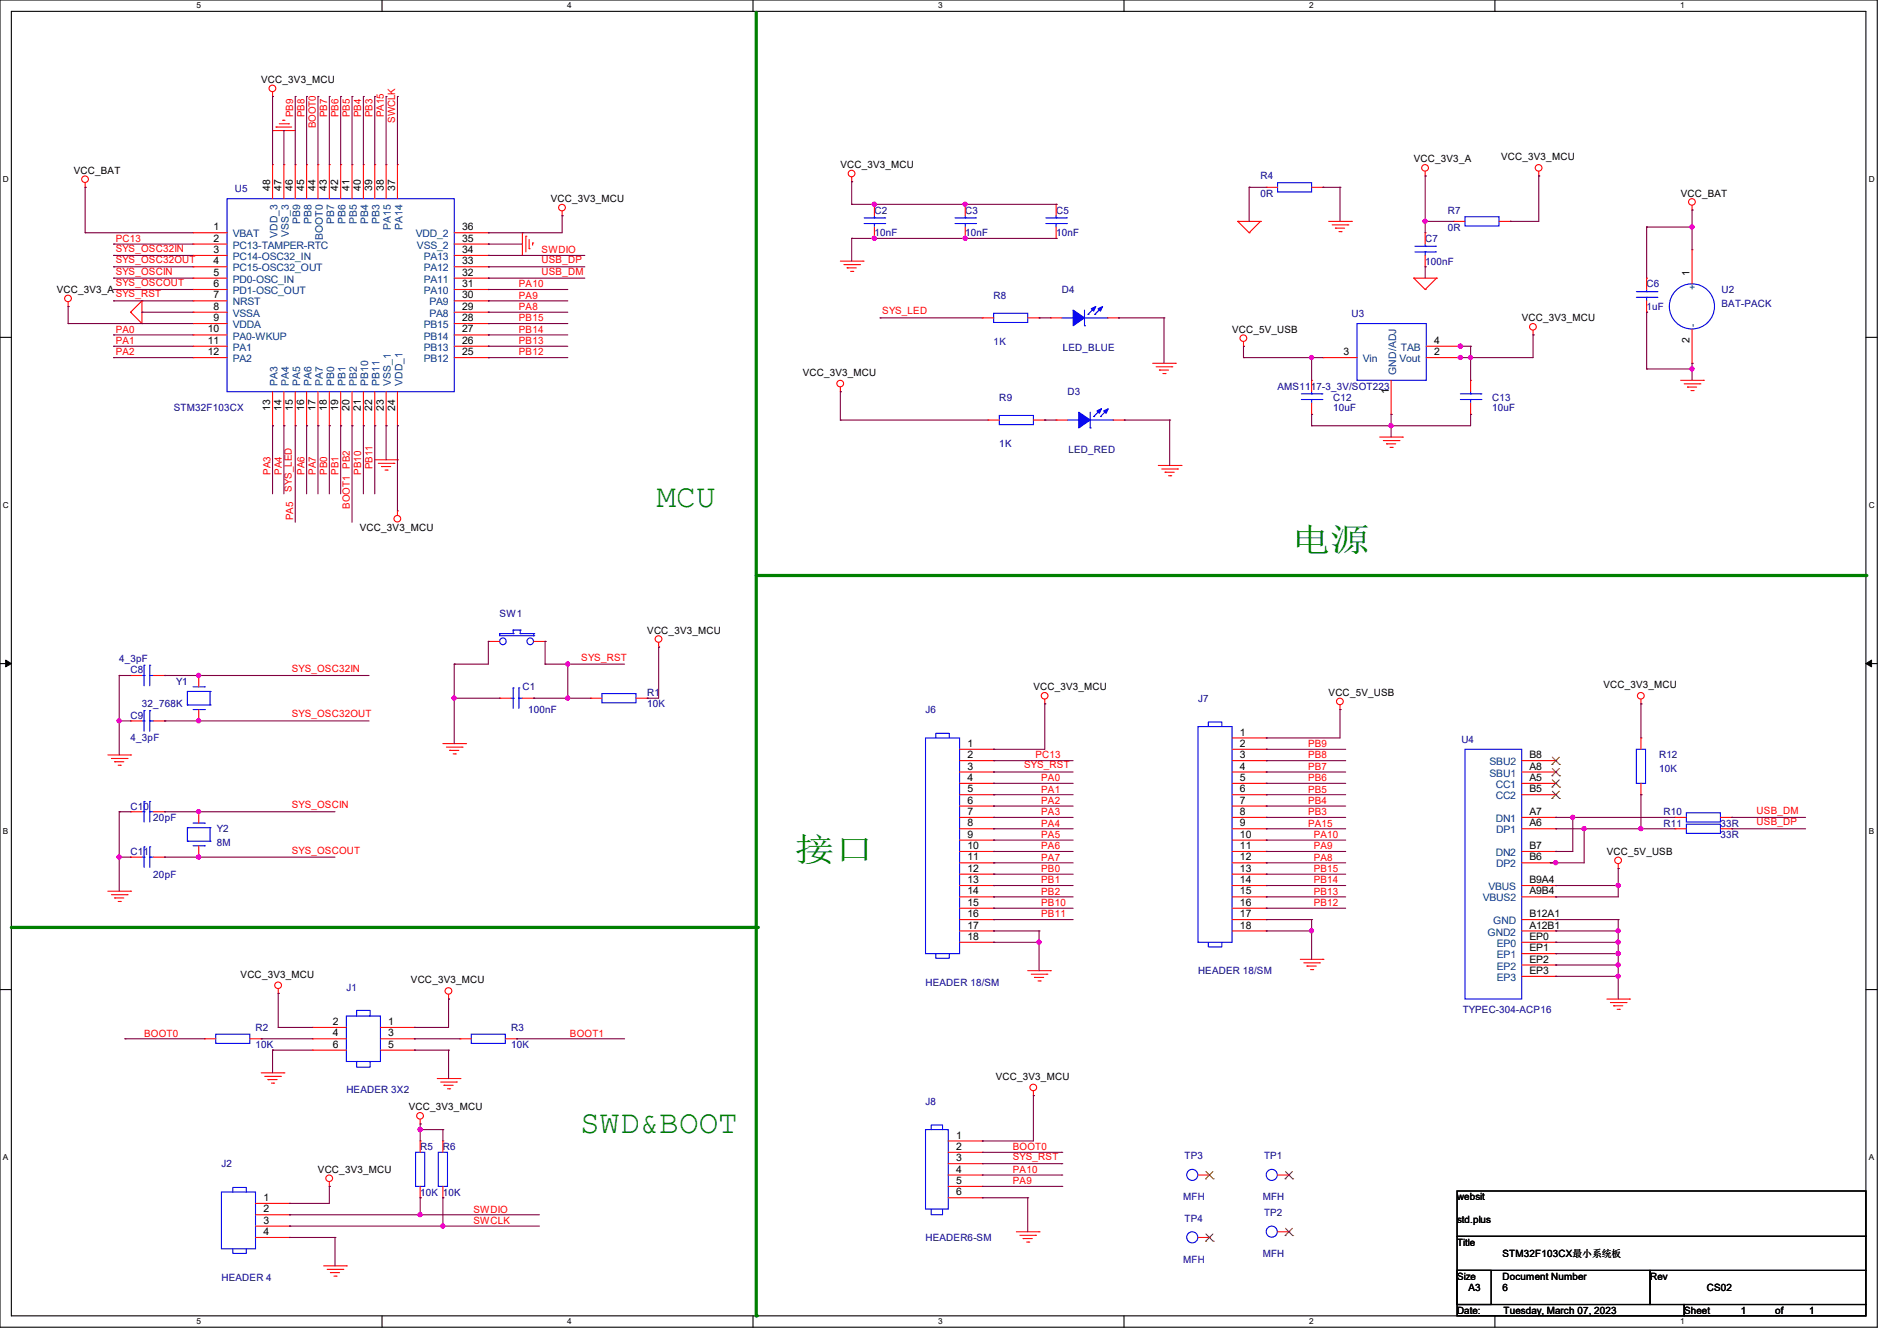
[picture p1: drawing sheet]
<svg xmlns="http://www.w3.org/2000/svg" width="297mm" height="210mm" viewBox="0 0 297 210" stroke-linecap="round" stroke-linejoin="round" font-family="sans-serif">
<path d="M0 0h293.9v207.9h-293.9zM1.8 1.8h290.3v204.3h-290.3z" fill="none" stroke="#000" stroke-width=".17"/>
<g fill="#fff">
<path d="M30.8 .2h.7v1.4h-.7z"/>
<path d="M30.8 206.2h.7v1.4h-.7z"/>
</g>
<path d="M59.8 0v1.8M59.8 206.1v1.8" fill="none" stroke="#000" stroke-width=".17"/>
<g fill="#fff">
<path d="M88.8 .2h.7v1.4h-.7z"/>
<path d="M88.8 206.2h.7v1.4h-.7z"/>
</g>
<path d="M117.9 0v1.8M117.9 206.1v1.8" fill="none" stroke="#000" stroke-width=".17"/>
<g fill="#fff">
<path d="M146.9 .2h.7v1.4h-.7z"/>
<path d="M146.9 206.2h.7v1.4h-.7z"/>
</g>
<path d="M176 0v1.8M176 206.1v1.8" fill="none" stroke="#000" stroke-width=".17"/>
<g fill="#fff">
<path d="M205 .2h.7v1.4h-.7z"/>
<path d="M205 206.2h.7v1.4h-.7z"/>
</g>
<path d="M234.1 0v1.8M234.1 206.1v1.8" fill="none" stroke="#000" stroke-width=".17"/>
<g fill="#fff">
<path d="M263.1 .2h.6v1.4h-.6z"/>
<path d="M263.1 206.2h.6v1.4h-.6z"/>
<path d="M.5 27.3h.9v1.4h-.9z"/>
<path d="M292.6 27.3h.9v1.4h-.9z"/>
<path d="M.5 78.4h.9v1.4h-.9z"/>
<path d="M292.6 78.4h.9v1.4h-.9z"/>
</g>
<path d="M0 52.8h1.8M292.1 52.8h1.8" fill="none" stroke="#000" stroke-width=".17"/>
<g fill="#fff">
<path d="M.5 129.5h.8v1.4h-.8z"/>
<path d="M292.6 129.5h.8v1.4h-.8z"/>
</g>
<path d="M0 103.9h1.8M292.1 103.9h1.8" fill="none" stroke="#000" stroke-width=".17"/>
<path d="M.9 103.4l.9 .5-.9 .5zM292.1 103.9l.9-.5v1z" fill="#000" stroke="#000" stroke-width=".16"/>
<g fill="#fff">
<path d="M.5 180.5h.8v1.4h-.8z"/>
<path d="M292.6 180.5h.8v1.4h-.8z"/>
</g>
<path d="M0 155h1.8M292.1 155h1.8" fill="none" stroke="#000" stroke-width=".17"/>
<path d="M118.4 90.1h173.7" fill="none" stroke="#008000" stroke-width=".51"/>
<circle cx="292.1" cy="90.1" r=".25" fill="#008000"/>
<path d="M118.4 1.9v204.2" fill="none" stroke="#008000" stroke-width=".51"/>
<circle cx="118.4" cy="206.1" r=".25" fill="#008000"/>
<path d="M1.8 145.2h116.8" fill="none" stroke="#008000" stroke-width=".51"/>
<circle cx="118.6" cy="145.2" r=".25" fill="#008000"/>
<g fill="none" stroke="#f00" stroke-width=".17">
<path d="M42.7 15.1h.1M42.7 14.4v.7M43.2 19.9h.1M43.2 19.9h2.5M43.7 19.4h1.5M44.3 18.8h.1M44.3 18.8h.3M45.2 19.4h.1M13.3 29.3h.1M13.3 28.6v.7M30.2 36.4h.1M30.2 38.2h.1"/>
<path d="M30.2 36.4h5.4M30.2 38.2h5.4M42.7 20.4h.1M42.7 25.8h.1M42.7 25.8v5.3M42.7 20.4h3.5M44.4 25.8h.1M44.4 25.8v5.3M46.2 25.8h.1M46.2 25.8v5.3M48 25.8h.1M48 25.8v5.3"/>
<path d="M49.8 25.8h.1M49.8 25.8v5.3M51.6 25.8h.1M51.6 25.8v5.3M53.3 25.8h.1M53.3 25.8v5.3M55.1 25.8h.1M55.1 25.8v5.3M56.9 25.8h.1M56.9 25.8v5.3M58.7 25.8h.1M58.7 25.8v5.3"/>
<path d="M60.5 25.8h.1M60.5 25.8v5.3M62.2 25.8h.1M62.2 25.8v5.3M71.1 36.4h5.4M71.1 38.2h5.4M76.5 38.2h.1M76.5 36.4h.1M81.8 36.4h.1M81.8 36.4v3.6M82.3 37h.1M82.3 37v2.5"/>
<path d="M82.8 38.9h.1M82.8 37.5v1.4M83.4 38.1h.1M83.4 38.1v.3M88 33.8h.1M88 33.1v.7M133.3 28.4h.1M133.3 27.7v.7M136.9 32h.1M136.9 37.3h.1M136.9 32v1.8M136.9 35.6v1.7"/>
<path d="M151.1 32h.1M151.1 37.3h.1M151.1 32v1.8M151.1 35.6v1.7M165.4 32h.1M165.4 37.3h.1M165.4 32v1.8M165.4 35.6v1.7M193.8 34.7h.1M193.8 34.7h3.6M193.8 34.7l1.8 1.7M195.6 36.4h.1"/>
<path d="M197.4 34.7h.1M197.4 34.7l-1.8 1.7M198.2 29.3h.1M198.2 29.3h1.8M205.4 29.3h1.7M207.1 29.3h.1M208 34.7h3.6M208.6 35.2h2.4M209.1 35.7h.1M209.1 35.7h1.4M209.6 36.3h.4M210 36.3h.1"/>
<path d="M211 35.2h.1M211.6 34.7h.1M223.1 27.6h.1M223.1 36.4h.1M223.1 26.8v.8M223.1 36.4v1.8M227.6 34.7h.1M227.6 34.7h1.8M234.7 34.7h1.8M236.5 34.7h.1M240.9 27.6h.1M240.9 26.8v.8"/>
<path d="M264.9 32.9h.1M264.9 39.1h.1M264.9 32.2v.7M264.9 39.1v5.3M10.7 48h.1M10.7 47.3v.7M20.4 48.9h.1M20.4 48.9l1.8 1.8M22.2 50.7h.1M22.2 47.1h.1M22.2 47.1v3.6M22.2 47.1l-1.8 1.8"/>
<path d="M30.2 40h.1M30.2 41.8h.1M30.2 43.6h.1M30.2 45.3h.1M30.2 47.1h.1M30.2 48.9h.1M30.2 50.7h.1M30.2 52.5h.1M30.2 54.2h.1M30.2 56h.1M30.2 43.6h5.4M30.2 56h5.4"/>
<path d="M30.2 54.2h5.4M30.2 40h5.4M30.2 41.8h5.4M30.2 45.3h5.4M30.2 47.1h5.4M30.2 48.9h5.4M30.2 50.7h5.4M30.2 52.5h5.4M71.1 43.6h5.4M71.1 56h5.4M71.1 54.2h5.4M71.1 40h5.4"/>
<path d="M71.1 41.8h5.4M71.1 45.3h5.4M71.1 47.1h5.4M71.1 48.9h5.4M71.1 50.7h5.4M71.1 52.5h5.4M76.5 56h.1M76.5 54.2h.1M76.5 52.5h.1M76.5 50.7h.1M76.5 48.9h.1M76.5 47.1h.1"/>
<path d="M76.5 45.3h.1M76.5 43.6h.1M76.5 41.8h.1M76.5 40h.1M131.6 40.9h3.5M132.1 41.4h2.5M132.6 42h.1M132.6 42h1.5M133.2 42.5h.3M133.5 42.5h.1M134.6 41.4h.1M135.1 40.9h.1"/>
<path d="M153.8 49.8h.1M153.8 49.8h1.8M160.9 49.8h1.8M162.7 49.8h.1M164.5 49.8h.1M164.5 49.8h1.7M173.4 49.8h1.7M175.1 49.8h.1M180.5 56.9h3.5M181 57.4h2.5M181.5 58h.1M181.5 58h1.5"/>
<path d="M182.1 58.5h.3M182.4 58.5h.1M183.5 57.4h.1M184 56.9h.1M194.7 54.2h.1M194.7 53.5v.7M205.4 59.6h.1M205.4 59.6v1.7M207.1 56h.1M207.1 56h5.4M217.8 59.6v5.3M221.4 43.6h.1"/>
<path d="M221.4 43.6h3.5M221.4 43.6l1.7 1.7M223.1 45.3h.1M223.1 41.8h.1M223.1 40v1.8M223.3 56h5.3M223.3 54.2h5.3M224.9 43.6h.1M224.9 43.6l-1.8 1.7M228.6 56h.1M228.6 54.2h.1M230.3 59.6h.1"/>
<path d="M230.3 59.6v1.7M240 52.5h.1M240 51.7v.8M257.8 43.6h.1M257.8 48.9h.1M257.8 43.6v1.7M257.8 47.1v1.8M263.1 59.6h3.6M264.9 56.9h.1M264.9 51.6v5.3M266.7 59.6h.1M42.7 66.7h.1"/>
<path d="M42.7 61.3v5.4M44.4 66.7h.1M44.4 61.3v5.4M46.2 66.7h.1M46.2 61.3v5.4M48 66.7h.1M48 61.3v5.4M49.8 66.7h.1M49.8 61.3v5.4M51.6 66.7h.1M51.6 61.3v5.4M53.3 66.7h.1"/>
<path d="M53.3 61.3v5.4M55.1 66.7h.1M55.1 61.3v5.4M56.9 66.7h.1M56.9 61.3v5.4M58.7 66.7h.1M58.7 72h3.5M58.7 61.3v5.4M59.2 72.6h2.5M59.7 73.1h.1M59.7 73.1h1.5M60.3 73.6h.3"/>
<path d="M60.5 66.7h.1M60.5 61.3v5.4M60.6 73.6h.1M61.7 72.6h.1M62.2 72h.1M62.2 66.7h.1M62.2 61.3v5.4M131.6 61.3h.1M131.6 60.6v.7M154.7 65.8h.1M154.7 65.8h1.8M161.8 65.8h1.8"/>
<path d="M163.6 65.8h.1M165.4 65.8h.1M165.4 65.8h1.7M174.2 65.8h1.8M176 65.8h.1M181.4 72.9h3.5M181.9 73.4h2.5M182.4 74h.1M182.4 74h1.5M183 74.5h.3M183.3 74.5h.1M184.4 73.4h.1"/>
<path d="M184.9 72.9h.1M205.4 64.9h.1M205.4 63.1v1.8M216 68.5h3.6M216.6 69h2.4M217.1 69.5h.1M217.1 69.5h1.4M217.6 70.1h.4M217.8 64.9h.1M218 70.1h.1M219 69h.1M219.6 68.5h.1"/>
<path d="M230.3 64.9h.1M230.3 63.1v1.8M263.7 60.1h2.4M264.2 60.6h.1M264.2 60.6h1.4M264.8 61.2h.3M265.1 61.2h.1M266.1 60.1h.1M62.2 80h.1M62.2 80v.7M16.9 118.2h3.5M17.4 118.8h2.5"/>
<path d="M17.9 119.3h.1M17.9 119.3h1.5M18.5 119.8h.3M18.8 119.8h.1M19.9 118.8h.1M20.4 118.2h.1M20.4 105.8h.1M20.4 112.9h.1M20.4 105.8h1.8M20.4 112.9h1.8M24 105.8h1.8M24 112.9h1.8"/>
<path d="M25.8 105.8h.1M25.8 112.9h.1M31.1 112.9h.1M31.1 105.8h.1M31.1 105.8v1.8M31.1 111.1v1.8M69.3 116.5h3.6M69.9 117h2.4M70.4 117.5h.1M70.4 117.5h1.4M71 118.1h.3M71.3 118.1h.1"/>
<path d="M72.3 117h.1M72.9 116.5h.1M76.5 100.5h.1M76.5 100.5h1.7M78.2 109.3h.1M78.2 109.3h1.8M81.8 109.3h1.8M83.6 109.3h.1M83.6 100.5h1.7M85.3 100.5h.1M92.5 109.3h.1M92.5 109.3h1.7"/>
<path d="M99.6 109.3h1.7M101.3 109.3h.1M103.1 101.3h.1M103.1 100.6v.7M150.2 117.3h5.4M150.2 119.1h5.4M155.6 117.3h.1M155.6 119.1h.1M163.6 110.2h.1M163.6 109.5v.7M192.9 117.3h5.3M192.9 119.1h5.3"/>
<path d="M192.9 115.6h5.3M198.2 115.6h.1M198.2 117.3h.1M198.2 119.1h.1M209.8 111.1h.1M209.8 110.4v.7M238.3 119.1h5.3M243.6 119.1h.1M256.9 110.2h.1M256.9 115.6h.1M256.9 109.5v.7M256.9 115.6v1.7"/>
<path d="M16.9 139.6h3.5M20.4 139.6h.1M20.4 127.1h.1M20.4 134.2h.1M20.4 127.1h1.8M20.4 134.2h1.8M24 127.1h1.8M24 134.2h1.8M25.8 127.1h.1M25.8 134.2h.1M31.1 134.2h.1M31.1 127.1h.1"/>
<path d="M31.1 127.1v1.8M31.1 132.5v1.7M150.2 129.8h5.4M150.2 120.9h5.4M150.2 122.7h5.4M150.2 124.5h5.4M150.2 126.2h5.4M150.2 128h5.4M150.2 131.6h5.4M150.2 133.3h5.4M150.2 135.1h5.4M150.2 136.9h5.4"/>
<path d="M150.2 138.7h5.4M155.6 120.9h.1M155.6 122.7h.1M155.6 124.5h.1M155.6 126.2h.1M155.6 128h.1M155.6 129.8h.1M155.6 131.6h.1M155.6 133.3h.1M155.6 135.1h.1M155.6 136.9h.1M155.6 138.7h.1"/>
<path d="M192.9 129.8h5.3M192.9 120.9h5.3M192.9 122.7h5.3M192.9 124.5h5.3M192.9 126.2h5.3M192.9 128h5.3M192.9 131.6h5.3M192.9 133.3h5.3M192.9 135.1h5.3M192.9 136.9h5.3M192.9 138.7h5.3M198.2 120.9h.1"/>
<path d="M198.2 122.7h.1M198.2 124.5h.1M198.2 126.2h.1M198.2 128h.1M198.2 129.8h.1M198.2 131.6h.1M198.2 133.3h.1M198.2 135.1h.1M198.2 136.9h.1M198.2 138.7h.1M238.3 129.8h5.3M238.3 120.9h5.3"/>
<path d="M238.3 122.7h5.3M238.3 124.5h5.3M238.3 128h5.3M238.3 133.3h5.3M238.3 135.1h5.3M238.3 138.7h5.3M243.6 138.7h.1M243.6 122.7h.1M243.6 129.8h.1M243.6 128h.1M243.6 120.9h.1M243.6 133.3h.1"/>
<path d="M243.6 135.1h.1M243.6 124.5h.1M253.4 136h.1M253.4 135.3v.7M256.9 124.5h.1M256.9 122.7v1.8M262.3 129.8h.1M262.3 128h.1M262.3 129.8h1.7M262.3 128h1.7M269.4 129.8h1.7M269.4 128h1.7"/>
<path d="M271.1 129.8h.1M271.1 128h.1M17.4 140.1h2.5M17.9 140.6h.1M17.9 140.6h1.5M18.5 141.2h.3M18.8 141.2h.1M19.9 140.1h.1M43.6 155.6h.1M43.6 154.9v.7M70.2 156.5h.1M70.2 155.7v.8"/>
<path d="M150.2 140.5h5.4M150.2 142.2h5.4M150.2 144h5.4M150.2 145.8h5.4M150.2 147.6h5.4M155.6 140.5h.1M155.6 142.2h.1M155.6 144h.1M155.6 145.8h.1M155.6 147.6h.1M160.9 152h3.6M161.5 152.6h2.4"/>
<path d="M162 153.1h.1M162 153.1h1.4M162.5 153.6h.4M162.9 153.6h.1M163.9 152.6h.1M164.5 152h.1M192.9 140.5h5.3M192.9 142.2h5.3M192.9 144h5.3M192.9 145.8h5.3M198.2 140.5h.1M198.2 142.2h.1"/>
<path d="M198.2 144h.1M198.2 145.8h.1M203.6 150.2h3.5M204.1 150.8h2.5M204.6 151.3h.1M204.6 151.3h1.5M205.2 151.8h.3M205.5 151.8h.1M206.6 150.8h.1M207.1 150.2h.1M238.3 140.5h5.3M238.3 144h5.3"/>
<path d="M238.3 145.8h5.3M238.3 147.6h5.3M238.3 149.4h5.3M238.3 151.1h5.3M238.3 152.9h5.3M243.6 144h.1M243.6 140.5h.1M243.6 145.8h.1M243.6 147.6h.1M243.6 149.4h.1M243.6 151.1h.1M243.6 152.9h.1"/>
<path d="M251.6 156.5h3.5M252.1 157h2.5M252.6 157.5h.1M252.6 157.5h1.5M253.2 158.1h.3M253.5 158.1h.1M254.6 157h.1M255.1 156.5h.1M32 162.7h.1M32 162.7h1.8M39.1 162.7h1.8M40.9 162.7h.1"/>
<path d="M40.9 168h3.5M41.4 168.6h2.5M42 169.1h.1M42 169.1h1.4M42.5 169.6h.3M42.8 169.6h.1M43.9 168.6h.1M44.4 168h.1M48.9 160.9h.1M48.9 162.7h.1M48.9 164.5h.1M48.9 162.7h5.3"/>
<path d="M48.9 160.9h5.3M48.9 164.5h5.3M59.6 162.7h5.3M59.6 160.9h5.3M59.6 164.5h5.3M64.9 160.9h.1M64.9 162.7h.1M64.9 164.5h.1M65.8 176h.1M65.8 178.7h.1M65.8 175.3v.7M65.8 178.7v1.8"/>
<path d="M68.5 168.9h3.5M69 169.5h2.5M69.3 178.7h.1M69.3 178.7v1.8M69.5 170h.1M69.5 170h1.5M70.1 170.5h.3M70.4 170.5h.1M71.5 169.5h.1M72 168.9h.1M72 162.7h.1M72 162.7h1.8"/>
<path d="M79.1 162.7h1.8M80.9 162.7h.1M148.5 178.7h5.3M153.8 178.7h.1M161.8 171.6h.1M161.8 170.9v.7M40 193.8h5.3M40 188.5h5.3M40 190.2h5.3M40 192h5.3M45.3 188.5h.1M45.3 190.2h.1"/>
<path d="M45.3 192h.1M45.3 193.8h.1M50.7 198.2h3.5M51.2 198.8h2.5M51.6 185.8h.1M51.6 185.1v.7M51.7 199.3h.1M51.7 199.3h1.5M52.3 199.9h.3M52.6 199.9h.1M53.7 198.8h.1M54.2 198.2h.1"/>
<path d="M65.8 187.6h.1M65.8 185.8v1.8M69.3 187.6h.1M69.3 185.8v1.8M148.5 184h5.3M148.5 180.5h5.3M148.5 182.2h5.3M148.5 185.8h5.3M148.5 187.6h5.3M153.8 180.5h.1M153.8 182.2h.1M153.8 184h.1"/>
<path d="M153.8 185.8h.1M153.8 187.6h.1M159.1 192.9h3.6M159.7 193.5h2.4M160.2 194h.1M160.2 194h1.4M160.7 194.5h.4M161.1 194.5h.1M162.1 193.5h.1M162.7 192.9h.1M187.6 184h1.8M187.6 193.8h1.8"/>
<path d="M189.4 184h.1M189.4 193.8h.1M200 192.9h1.8M200 184h1.8M201.8 184h.1M201.8 192.9h.1"/>
<circle cx="42.7" cy="13.8" r=".52"/>
<circle cx="13.3" cy="28.1" r=".52"/>
<circle cx="88" cy="32.5" r=".52"/>
<circle cx="133.3" cy="27.2" r=".52"/>
<circle cx="223.1" cy="26.3" r=".52"/>
<circle cx="240.9" cy="26.3" r=".52"/>
<circle cx="264.9" cy="31.6" r=".52"/>
<circle cx="10.7" cy="46.7" r=".52"/>
<circle cx="194.7" cy="53" r=".52"/>
<circle cx="240" cy="51.2" r=".52"/>
<circle cx="131.6" cy="60.1" r=".52"/>
<circle cx="62.2" cy="81.2" r=".52"/>
<circle cx="103.1" cy="100.1" r=".52"/>
<circle cx="163.6" cy="109" r=".52"/>
<circle cx="209.8" cy="109.9" r=".52"/>
<circle cx="256.9" cy="109" r=".52"/>
<circle cx="253.4" cy="134.7" r=".52"/>
<circle cx="43.5" cy="154.3" r=".52"/>
<circle cx="70.2" cy="155.2" r=".52"/>
<circle cx="65.8" cy="174.8" r=".52"/>
<circle cx="161.8" cy="170.3" r=".52"/>
<circle cx="51.6" cy="184.5" r=".52"/>
</g>
<path d="M228.1 186.5h64v7.1h-64zM228.1 193.6h64v5.4h-64zM228.1 199h5.4v5.3h-5.4zM228.1 199h30.3v5.3h-30.3zM258.4 199h33.7v5.3h-33.7zM228.1 204.3h35.6v1.8h-35.6zM263.7 204.3h28.4v1.8h-28.4z" fill="none" stroke="#000" stroke-width=".17"/>
<g fill="none" stroke="#00f" stroke-width=".17">
<path d="M35.6 31.1h35.5v30.2h-35.5zM135.3 35h3.2M135.3 34.1h3.2M136.9 34.1h.1M136.9 35h.1M136.9 33.8v.3M136.9 35v.6M138.5 35h.1M138.5 34.1h.1M149.5 35h3.2M149.5 34.1h3.2M151.1 34.1h.1"/>
<path d="M151.1 35h.1M151.1 33.8v.3M151.1 35v.6M152.7 35h.1M152.7 34.1h.1M163.7 35h3.3M163.7 34.1h3.3M165.4 34.1h.1M165.4 35h.1M165.4 33.8v.3M165.4 35v.6M167 35h.1"/>
<path d="M167 34.1h.1M200 28.6h5.4v1.5h-5.4zM221.5 39.5h3.2M221.5 38.6h3.2M223.1 38.6h.1M223.1 39.5h.1M223.1 38.2v.4M223.1 39.5v.5M224.7 39.5h.1M224.7 38.6h.1M229.4 34h5.3v1.4h-5.3zM155.6 49.1h5.3v1.4h-5.3z"/>
<path d="M166.2 49.8h1.8M168 49.8h.1M169.8 51h.1M169.8 48.6v2.4M169.8 49.8h3.6M170.3 49.2h.1M171.4 49.2h.1M171.4 48.2l-1.1 1M172.5 48.2l-1.1 1M173.4 49.8h.1M212.5 50.7h10.8v8.9h-10.8zM256.2 46.6h3.2"/>
<path d="M256.2 45.7h3.2M257.8 45.7h.1M257.8 46.6h.1M257.8 45.3v.4M257.8 46.6v.5M259.4 46.6h.1M259.4 45.7h.1M156.5 65.1h5.3v1.4h-5.3zM167.1 65.8h1.8M168.9 65.8h.1M170.7 67h.1M170.7 64.6v2.4"/>
<path d="M170.7 65.8h3.5M171.2 65.2h.1M172.3 65.2h.1M172.3 64.2l-1.1 1M173.4 64.2l-1.1 1M174.2 65.8h.1M203.8 62.6h3.2M203.8 61.7h3.2M205.4 61.7h.1M205.4 62.6h.1M205.4 61.3v.4M205.4 62.6v.5"/>
<path d="M207 62.6h.1M207 61.7h.1M228.6 62.6h3.3M228.6 61.7h3.3M230.3 61.7h.1M230.3 62.6h.1M230.3 61.3v.4M230.3 62.6v.5M231.9 62.6h.1M231.9 61.7h.1M78.2 99.2h.1M78.2 99.2v.4h5.4"/>
<path d="M78.2 99.2h2.1M80.3 98.7h.1M80.3 99.2h.1M80.3 98.7v.5M80.3 98.7h1.1M81.4 99.2h.1M81.4 98.7h.1M81.4 99.2h2.2M81.4 98.7v.5M83.6 99.6h.1M83.6 99.2h.1M83.6 99.2v.4"/>
<path d="M22.2 105.8h.4M22.2 112.9h.4M22.6 105.8h.1M22.6 104.2h.1M22.6 112.9h.1M22.6 111.3h.1M22.6 104.2v3.2M22.6 111.3v3.2M23.5 104.2h.1M23.5 105.8h.1M23.5 111.3h.1M23.5 112.9h.1"/>
<path d="M23.5 104.2v3.2M23.5 111.3v3.2M23.5 105.8h.5M23.5 112.9h.5M29.3 108.3h.1M29.3 110.4h.1M29.3 108.3v2.1M29.3 110.4h3.6M29.3 108.3h3.6M30.2 111.1h1.8M30.2 107.6h1.8M32 111.1h.1"/>
<path d="M32 107.6h.1M32.9 110.4h.1M32.9 108.3h.1M32.9 108.3v2.1M80 109.3h.3M80.3 109.3h.1M80.3 107.7h.1M80.3 107.7v3.3M81.2 107.7h.1M81.2 109.3h.1M81.2 109.3h.6M81.2 107.7v3.3"/>
<path d="M94.2 108.6h5.4v1.5h-5.4zM144.9 115.6h5.3v33.8h-5.3zM146.5 115.6v-.7h2.1v.7M187.6 113.8h5.3v33.8h-5.3zM189.2 113.8v-.7h2.1v.7M229.4 117.3h8.9v39.2h-8.9zM256.2 117.3h1.4v5.4h-1.4zM22.2 127.1h.4M22.2 134.2h.4M22.6 127.1h.1M22.6 125.5h.1M22.6 134.2h.1"/>
<path d="M22.6 132.6h.1M22.6 125.5v3.2M22.6 132.6v3.2M23.5 125.5h.1M23.5 127.1h.1M23.5 132.6h.1M23.5 134.2h.1M23.5 127.1h.5M23.5 125.5v3.2M23.5 132.6v3.2M23.5 134.2h.5M29.3 129.6h.1"/>
<path d="M29.3 131.7h.1M29.3 131.7h3.6M29.3 129.6h3.6M29.3 129.6v2.1M30.2 132.5h1.8M30.2 128.9h1.8M32 132.5h.1M32 128.9h.1M32.9 131.7h.1M32.9 129.6h.1M32.9 129.6v2.1M264 129.1h5.4v1.4h-5.4z"/>
<path d="M264 127.3h5.4v1.4h-5.4zM54.2 159.1h5.4v7.1h-5.4zM55.8 159.1v-.9h2.2v.9h-.2M146.5 149.4v.7h2.1v-.7M189.2 147.6v.7h2.1v-.7M33.8 162h5.3v1.4h-5.3zM56 166.2h-.2v.9h2.2v-.9M73.8 162h5.3v1.4h-5.3zM144.9 176.9h3.6v12.5h-3.6zM145.8 176.9v-.7h1.8v.7M34.7 186.7h5.3v8.9h-5.3zM36.4 195.6v.7h2.2v-.7"/>
<path d="M36.4 186.7v-.7h2.2v.7M65.1 180.5h1.4v5.3h-1.4zM68.6 180.5h1.5v5.3h-1.5zM145.8 189.4v.8h1.8v-.8"/>
<circle cx="264.9" cy="48" r="3.5"/>
<circle cx="78.7" cy="100.4" r=".52"/>
<circle cx="83" cy="100.4" r=".52"/>
<circle cx="186.7" cy="184" r=".87"/>
<circle cx="186.7" cy="193.8" r=".87"/>
<circle cx="199.1" cy="192.9" r=".87"/>
<circle cx="199.1" cy="184" r=".87"/>
</g>
<g fill="#00f" stroke="#00f" stroke-width=".17">
<path d="M168.9 64.6l1.8 1.2-1.8 1.2z" fill-rule="evenodd"/>
<path d="M172.8 64.3l.7-.3-.3 .7z" fill-rule="evenodd"/>
<path d="M171.7 64.3l.8-.3-.4 .7z" fill-rule="evenodd"/>
<path d="M168 48.6l1.8 1.2-1.8 1.2z" fill-rule="evenodd"/>
<path d="M171.9 48.3l.7-.3-.3 .7z" fill-rule="evenodd"/>
<path d="M170.9 48.3l.7-.3-.4 .7z" fill-rule="evenodd"/>
</g>
<g fill="none" stroke="#804000" stroke-width=".16">
<path d="M243 119.7h.1M243 118.6l1.2 1.1M244.1 118.6l-1.1 1.1M244.2 119.7h.1M243 123.3h.1M243 121.5h.1M243 125.1h.1M243 122.1l1.2 1.2M243 120.4l1.2 1.1M243 123.9l1.2 1.2M244.1 122.1l-1.1 1.2M244.1 120.4l-1.1 1.1"/>
<path d="M244.1 123.9l-1.1 1.2M244.2 123.3h.1M244.2 121.5h.1M244.2 125.1h.1M188.8 184.6h.1M188.8 194.4h.1M188.8 183.5l1.1 1.1M188.8 193.3l1.1 1.1M189.9 183.5l-1.1 1.1M189.9 193.3l-1.1 1.1M189.9 184.6h.1M189.9 194.4h.1"/>
<path d="M201.2 184.6h.1M201.2 193.5h.1M201.3 183.5l1.1 1.1M201.3 192.4l1.1 1.1M202.4 183.5l-1.2 1.1M202.4 192.4l-1.2 1.1M202.4 184.6h.1M202.4 193.5h.1"/>
</g>
<g fill="none" stroke="#800040" stroke-width=".17">
<path d="M42.7 15.1h.1M42.7 15.1v10.7M46.2 15.1h.1M46.2 15.1v10.7M48 15.1h.1M48 15.1v10.7M49.8 15.1h.1M49.8 15.1v10.7M51.6 15.1h.1M51.6 15.1v10.7M53.3 15.1h.1M53.3 15.1v10.7"/>
<path d="M55.1 15.1h.1M55.1 15.1v10.7M56.9 15.1h.1M56.9 15.1v10.7M58.7 15.1h.1M58.7 15.1v10.7M60.5 15.1h.1M60.5 15.1v10.7M62.2 15.1h.1M62.2 15.1v10.7M13.3 29.3h.1M13.3 36.4h.1"/>
<path d="M13.3 29.3v7.1M13.3 36.4h16.9M17.8 38.2h.1M17.8 38.2h12.4M44.4 20.4h.1M44.4 20.4v5.4M76.5 36.4h.1M76.5 38.2h.1M76.5 38.2h5.3M88 33.8h.1M88 33.8v2.6h-11.5M133.3 37.3h.1"/>
<path d="M133.3 28.4h.1M133.3 32h.1M133.3 28.4v3.6M133.3 37.3v3.6M133.3 37.3h32.1M133.3 32h32.1M136.9 37.3h.1M136.9 32h.1M165.4 37.3h.1M165.4 32h.1M195.6 29.3h.1M195.6 29.3h2.6"/>
<path d="M195.6 29.3v5.4M207.1 29.3h.1M207.1 29.3h2.7M209.8 29.3h.1M209.8 29.3v5.4M223.1 27.6h.1M223.1 34.7h.1M223.1 27.6v8.8M223.1 34.7h4.5M236.5 34.7h.1M240.9 27.6h.1M240.9 27.6v7.1h-4.4"/>
<path d="M257.8 35.6h.1M257.8 35.6v8M257.8 35.6h7.1M264.9 35.6h.1M264.9 32.9h.1M264.9 32.9v6.2M10.7 48h.1M10.7 50.7h.1M10.7 48v2.7M10.7 50.7h19.5M17.8 40h.1M17.8 41.8h.1"/>
<path d="M17.8 43.6h.1M17.8 45.3h.1M17.8 47.1h.1M17.8 52.5h.1M17.8 54.2h.1M17.8 56h.1M17.8 54.2h12.4M17.8 56h12.4M17.8 40h12.4M17.8 41.8h12.4M17.8 43.6h12.4M17.8 45.3h12.4"/>
<path d="M17.8 47.1h12.4M17.8 52.5h12.4M22.2 48.9h.1M22.2 48.9h8M76.5 40h.1M76.5 41.8h.1M76.5 43.6h.1M76.5 50.7h.1M76.5 52.5h.1M76.5 54.2h.1M76.5 56h.1M76.5 45.3h.1"/>
<path d="M76.5 47.1h.1M76.5 48.9h.1M76.5 54.2h12.4M76.5 56h12.4M76.5 40h15.1M76.5 41.8h15.1M76.5 43.6h15.1M76.5 45.3h12.4M76.5 47.1h12.4M76.5 48.9h12.4M76.5 50.7h12.4M76.5 52.5h12.4"/>
<path d="M137.8 49.8h.1M137.8 49.8h16M162.7 49.8h.1M162.7 49.8h1.8M175.1 49.8h.1M175.1 49.8h7.1M182.2 49.8h.1M182.2 49.8v7.1M194.7 54.2h.1M194.7 56h.1M194.7 54.2v1.8M194.7 56h12.4"/>
<path d="M205.4 56h.1M205.4 56v3.6M223.1 41.8h.1M223.1 41.8v1.8M228.5 54.2h.1M228.5 56h.1M228.5 54.2h1.8M228.6 54.2h.1M228.6 56h.1M230.3 56h.1M230.3 54.2h.1M230.3 54.2v5.4"/>
<path d="M240 52.5h.1M240 52.5v3.5h-11.5M257.8 48.9h.1M257.8 57.8h.1M257.8 48.9v8.9M257.8 57.8h7.1M264.9 56.9h.1M264.9 57.8h.1M264.9 56.9v2.7M42.7 66.7h.1M42.7 66.7v10.6M44.4 66.7h.1"/>
<path d="M44.4 66.7v10.6M46.2 66.7h.1M46.2 66.7v15.1M48 66.7h.1M48 66.7v10.6M49.8 66.7h.1M49.8 66.7v10.6M51.6 66.7h.1M51.6 66.7v10.6M53.3 66.7h.1M53.3 66.7v10.6M55.1 66.7h.1"/>
<path d="M55.1 66.7v15.1M56.9 66.7h.1M56.9 66.7v10.6M58.7 66.7h.1M58.7 66.7v10.6M60.5 66.7h.1M60.5 66.7v5.3M62.2 66.7h.1M62.2 66.7v13.3M131.6 65.8h.1M131.6 61.3h.1M131.6 65.8h23.1"/>
<path d="M131.6 61.3v4.5M163.6 65.8h.1M163.6 65.8h1.8M176 65.8h.1M176 65.8h7.1M183.1 65.8h.1M183.1 65.8v7.1M205.4 66.7h.1M205.4 64.9h.1M205.4 64.9v1.8M217.8 64.9h.1M217.8 66.7h.1"/>
<path d="M217.8 64.9v3.6M230.3 64.9h.1M230.3 64.9v1.8h-24.9M18.7 105.8h.1M18.7 112.9h.1M18.7 105.8h1.7M18.7 105.8v12.4M18.7 112.9h1.7M25.8 105.8h.1M25.8 112.9h.1M25.8 105.8h32M25.8 112.9h32"/>
<path d="M31.1 105.8h.1M31.1 112.9h.1M71.1 104h.1M71.1 109.3h.1M71.1 104v12.5M71.1 109.3h7.1M76.5 100.5h.1M76.5 100.5v3.5h-5.4M83.6 109.3h.1M83.6 109.3h8.9M85.3 100.5h.1M85.3 104h.1"/>
<path d="M85.3 100.5v3.5M85.3 104h12.5M88.9 104h.1M88.9 109.3h.1M88.9 104v5.3M101.3 109.3h.1M103.1 101.3h.1M103.1 101.3v8h-1.8M155.6 117.3h.1M155.6 119.1h.1M155.6 119.1h12.4M163.6 110.2h.1"/>
<path d="M163.6 110.2v7.1h-8M198.2 115.6h.1M198.2 117.3h.1M198.2 119.1h.1M198.2 117.3h12.5M198.2 119.1h12.5M209.8 111.1h.1M209.8 111.1v4.5h-11.6M256.9 110.2h.1M256.9 110.2v5.4M18.7 127.1h.1M18.7 134.2h.1"/>
<path d="M18.7 127.1v12.5M18.7 127.1h1.7M18.7 134.2h1.7M25.8 127.1h.1M25.8 134.2h.1M25.8 127.1h26.7M25.8 134.2h26.7M31.1 127.1h.1M31.1 134.2h.1M155.6 120.9h.1M155.6 122.7h.1M155.6 124.5h.1"/>
<path d="M155.6 126.2h.1M155.6 128h.1M155.6 129.8h.1M155.6 131.6h.1M155.6 133.3h.1M155.6 135.1h.1M155.6 136.9h.1M155.6 138.7h.1M155.6 138.7h12.4M155.6 128h12.4M155.6 129.8h12.4M155.6 133.3h12.4"/>
<path d="M155.6 135.1h12.4M155.6 120.9h12.4M155.6 122.7h12.4M155.6 124.5h12.4M155.6 126.2h12.4M155.6 131.6h12.4M155.6 136.9h12.4M198.2 120.9h.1M198.2 122.7h.1M198.2 124.5h.1M198.2 126.2h.1M198.2 128h.1"/>
<path d="M198.2 129.8h.1M198.2 131.6h.1M198.2 133.3h.1M198.2 135.1h.1M198.2 136.9h.1M198.2 138.7h.1M198.2 138.7h12.5M198.2 128h12.5M198.2 129.8h12.5M198.2 133.3h12.5M198.2 135.1h12.5M198.2 120.9h12.5"/>
<path d="M198.2 122.7h12.5M198.2 124.5h12.5M198.2 126.2h12.5M198.2 131.6h12.5M198.2 136.9h12.5M242.7 135.1h.1M243.6 138.7h.1M243.6 128h.1M243.6 129.8h.1M243.6 133.3h.1M243.6 135.1h.1M243.6 138.7h9.8"/>
<path d="M243.6 128h18.7M243.6 129.8h18.7M246.3 128h.1M246.3 128v5.3h-2.7M248 129.8h.1M248 129.8v5.3h-5.3M253.4 136h.1M253.4 138.7h.1M253.4 136v4.5h-9.8M256.9 124.5h.1M256.9 129.8h.1M256.9 124.5v5.3"/>
<path d="M271.1 129.8h.1M271.1 128h.1M271.1 128h11.6M271.1 129.8h11.6M43.6 155.6h.1M43.6 155.6v5.3M70.2 156.5h.1M70.2 156.5v4.4h-5.3M155.6 140.5h.1M155.6 142.2h.1M155.6 144h.1M155.6 145.8h.1"/>
<path d="M155.6 147.6h.1M155.6 144h12.4M155.6 145.8h7.1M155.6 140.5h12.4M155.6 147.6h7.1M155.6 142.2h12.4M162.7 145.8h.1M162.7 147.6h.1M162.7 145.8v6.2M198.2 140.5h.1M198.2 142.2h.1M198.2 144h.1"/>
<path d="M198.2 145.8h.1M198.2 144h7.2M198.2 145.8h7.2M198.2 140.5h12.5M198.2 142.2h12.5M205.4 144h.1M205.4 145.8h.1M205.4 144v6.2M243.6 144h.1M243.6 145.8h.1M243.6 140.5h.1M243.6 147.6h.1"/>
<path d="M243.6 149.4h.1M243.6 151.1h.1M243.6 152.9h.1M243.6 144h9.8M243.6 145.8h9.8M243.6 147.6h9.8M243.6 149.4h9.8M243.6 151.1h9.8M243.6 152.9h9.8M253.4 144h.1M253.4 145.8h.1M253.4 147.6h.1"/>
<path d="M253.4 149.4h.1M253.4 151.1h.1M253.4 152.9h.1M253.4 144v12.5M19.6 162.7h.1M19.6 162.7h12.4M40.9 162.7h.1M40.9 162.7h8M42.7 164.5h.1M42.7 164.5h6.2M42.7 164.5v3.5M43.6 160.9h.1"/>
<path d="M43.6 160.9h5.3M64.9 162.7h.1M64.9 164.5h.1M64.9 160.9h.1M64.9 162.7h7.1M64.9 164.5h5.3M65.8 176h.1M65.8 176.9h.1M65.8 176v2.7M65.8 176.9h3.5M69.3 176.9h.1M69.3 176.9v1.8"/>
<path d="M70.2 164.5h.1M70.2 164.5v4.4M80.9 162.7h.1M80.9 162.7h16.9M153.8 178.7h.1M161.8 171.6h.1M161.8 171.6v7.1h-8M45.3 193.8h.1M45.3 192h.1M45.3 190.2h.1M45.3 188.5h.1M45.3 193.8h7.2"/>
<path d="M45.3 192h39.2M45.3 190.2h39.2M51.6 185.8h.1M51.6 185.8v2.7h-6.3M52.5 193.8h.1M52.5 193.8v4.4M65.8 187.6h.1M65.8 190.2h.1M65.8 187.6v2.6M69.3 187.6h.1M69.3 192h.1M69.3 187.6v4.4"/>
<path d="M153.8 187.6h.1M153.8 187.6h7.1M153.8 185.8h12.4M153.8 184h12.4M153.8 182.2h12.4M153.8 180.5h12.4M160.9 187.6h.1M160.9 187.6v5.3M166.2 185.8h.1M166.2 184h.1M166.2 182.2h.1M166.2 180.5h.1"/>
</g>
<g fill="#f0f" stroke="#f0f" stroke-width=".17">
<circle cx="151.1" cy="37.3" r=".32"/>
<circle cx="136.9" cy="37.3" r=".32"/>
<circle cx="151.1" cy="32" r=".32"/>
<circle cx="136.9" cy="32" r=".32"/>
<circle cx="65.8" cy="190.2" r=".32"/>
<circle cx="69.3" cy="192" r=".32"/>
<circle cx="65.8" cy="176.9" r=".32"/>
<circle cx="253.3" cy="145.8" r=".32"/>
<circle cx="253.3" cy="138.7" r=".32"/>
<circle cx="264.9" cy="35.5" r=".32"/>
<circle cx="264.9" cy="57.8" r=".32"/>
<circle cx="223.1" cy="34.6" r=".32"/>
<circle cx="71.1" cy="109.3" r=".32"/>
<circle cx="88.9" cy="109.3" r=".32"/>
<circle cx="88.9" cy="104" r=".32"/>
<circle cx="246.2" cy="128" r=".32"/>
<circle cx="248" cy="129.8" r=".32"/>
<circle cx="243.6" cy="135.1" r=".32"/>
<circle cx="31.1" cy="105.8" r=".32"/>
<circle cx="18.6" cy="112.9" r=".32"/>
<circle cx="31.1" cy="112.9" r=".32"/>
<circle cx="18.6" cy="134.2" r=".32"/>
<circle cx="31.1" cy="127.1" r=".32"/>
<circle cx="31.1" cy="134.2" r=".32"/>
<circle cx="228.7" cy="54.2" r=".33"/>
<circle cx="205.3" cy="56" r=".32"/>
<circle cx="228.7" cy="56" r=".33"/>
<circle cx="217.8" cy="66.7" r=".32"/>
<circle cx="230.2" cy="56" r=".32"/>
<circle cx="253.3" cy="147.6" r=".32"/>
<circle cx="253.3" cy="149.3" r=".32"/>
<circle cx="253.3" cy="152.9" r=".32"/>
<circle cx="253.3" cy="151.1" r=".32"/>
<circle cx="256.9" cy="129.8" r=".32"/>
<circle cx="205.3" cy="145.8" r=".32"/>
<circle cx="162.7" cy="147.6" r=".32"/>
</g>
<g font-size="5.1" fill="#008000">
<text x="102.8" y="79.3">MCU</text>
<text x="202.2" y="86.2">电源</text>
<text x="124.5" y="134.8">接口</text>
<text x="90.8" y="177.5">SWD&amp;BOOT</text>
</g>
<g font-size="1.6">
<text x="40.9" y="13">VCC_3V3_MCU</text>
<text x="11.6" y="27.2">VCC_BAT</text>
<text x="42.3" y="29.9" transform="rotate(-90 42.3 29.9)">48</text>
<text x="44.1" y="29.9" transform="rotate(-90 44.1 29.9)">47</text>
<text x="45.8" y="29.9" transform="rotate(-90 45.8 29.9)">46</text>
<text x="47.6" y="29.9" transform="rotate(-90 47.6 29.9)">45</text>
<text x="49.4" y="29.9" transform="rotate(-90 49.4 29.9)">44</text>
<text x="51.2" y="29.9" transform="rotate(-90 51.2 29.9)">43</text>
<text x="53" y="29.9" transform="rotate(-90 53 29.9)">42</text>
<text x="54.7" y="29.9" transform="rotate(-90 54.7 29.9)">41</text>
<text x="56.5" y="29.9" transform="rotate(-90 56.5 29.9)">40</text>
<text x="58.3" y="29.9" transform="rotate(-90 58.3 29.9)">39</text>
<text x="60.1" y="29.9" transform="rotate(-90 60.1 29.9)">38</text>
<text x="61.8" y="29.9" transform="rotate(-90 61.8 29.9)">37</text>
<text x="131.6" y="26.3">VCC_3V3_MCU</text>
<text x="221.4" y="25.4">VCC_3V3_A</text>
<text x="235" y="25.1">VCC_3V3_MCU</text>
<text x="86.2" y="31.7">VCC_3V3_MCU</text>
<text x="263.1" y="30.8">VCC_BAT</text>
<text x="33.4" y="36.1">1</text>
<text x="33.4" y="37.8">2</text>
<text x="33.4" y="39.6">3</text>
<text x="33.4" y="41.4">4</text>
<text x="72.3" y="41.4">33</text>
<text x="72.3" y="39.6">34</text>
<text x="72.3" y="37.8">35</text>
<text x="72.3" y="36.1">36</text>
<text x="8.9" y="45.9">VCC_3V3_A</text>
<text x="33.4" y="43.2">5</text>
<text x="33.4" y="45">6</text>
<text x="33.4" y="46.7">7</text>
<text x="72.3" y="46.7">30</text>
<text x="72.3" y="45">31</text>
<text x="72.3" y="43.2">32</text>
<text x="264.5" y="43.2" transform="rotate(-90 264.5 43.2)">1</text>
<text x="32.6" y="52.1">10</text>
<text x="32.6" y="53.8">11</text>
<text x="33.4" y="48.5">8</text>
<text x="33.4" y="50.3">9</text>
<text x="72.3" y="53.8">26</text>
<text x="72.3" y="52.1">27</text>
<text x="72.3" y="50.3">28</text>
<text x="72.3" y="48.5">29</text>
<text x="192.9" y="52.1">VCC_5V_USB</text>
<text x="224.5" y="53.8">4</text>
<text x="238.3" y="50.3">VCC_3V3_MCU</text>
<text x="264.5" y="53.7" transform="rotate(-90 264.5 53.7)">2</text>
<text x="32.6" y="55.6">12</text>
<text x="72.3" y="55.6">25</text>
<text x="125.7" y="58.9">VCC_3V3_MCU</text>
<text x="210.4" y="55.6">3</text>
<text x="224.5" y="55.6">2</text>
<text x="42.3" y="64.3" transform="rotate(-90 42.3 64.3)">13</text>
<text x="44.1" y="64.3" transform="rotate(-90 44.1 64.3)">14</text>
<text x="45.8" y="64.3" transform="rotate(-90 45.8 64.3)">15</text>
<text x="47.6" y="64.3" transform="rotate(-90 47.6 64.3)">16</text>
<text x="49.4" y="64.3" transform="rotate(-90 49.4 64.3)">17</text>
<text x="51.2" y="64.3" transform="rotate(-90 51.2 64.3)">18</text>
<text x="53" y="64.3" transform="rotate(-90 53 64.3)">19</text>
<text x="54.7" y="64.3" transform="rotate(-90 54.7 64.3)">20</text>
<text x="56.5" y="64.3" transform="rotate(-90 56.5 64.3)">21</text>
<text x="58.3" y="64.3" transform="rotate(-90 58.3 64.3)">22</text>
<text x="60.1" y="64.3" transform="rotate(-90 60.1 64.3)">23</text>
<text x="61.8" y="64.3" transform="rotate(-90 61.8 64.3)">24</text>
<text x="217.4" y="61.7" transform="rotate(-90 217.4 61.7)">1</text>
<text x="56.3" y="83.2">VCC_3V3_MCU</text>
<text x="101.3" y="99.2">VCC_3V3_MCU</text>
<text x="251" y="107.8">VCC_3V3_MCU</text>
<text x="161.8" y="108.1">VCC_3V3_MCU</text>
<text x="208" y="109">VCC_5V_USB</text>
<text x="151.5" y="117">1</text>
<text x="151.5" y="118.7">2</text>
<text x="194.1" y="115.2">1</text>
<text x="194.1" y="117">2</text>
<text x="194.1" y="118.7">3</text>
<text x="239.5" y="118.7">B8</text>
<text x="151.5" y="120.5">3</text>
<text x="151.5" y="122.3">4</text>
<text x="151.5" y="124.1">5</text>
<text x="151.5" y="125.9">6</text>
<text x="194.1" y="120.5">4</text>
<text x="194.1" y="122.3">5</text>
<text x="194.1" y="124.1">6</text>
<text x="194.1" y="125.9">7</text>
<text x="239.5" y="122.3">A5</text>
<text x="239.5" y="120.5">A8</text>
<text x="239.5" y="124.1">B5</text>
<text x="151.5" y="127.6">7</text>
<text x="151.5" y="129.4">8</text>
<text x="151.5" y="131.2">9</text>
<text x="194.1" y="127.6">8</text>
<text x="194.1" y="129.4">9</text>
<text x="194.1" y="131.2">10</text>
<text x="239.5" y="129.4">A6</text>
<text x="239.5" y="127.6">A7</text>
<text x="151.5" y="133">10</text>
<text x="151.5" y="134.7">11</text>
<text x="151.5" y="136.5">12</text>
<text x="194.1" y="133">11</text>
<text x="194.1" y="134.7">12</text>
<text x="194.1" y="136.5">13</text>
<text x="239.5" y="133">B7</text>
<text x="239.5" y="134.7">B6</text>
<text x="251.6" y="133.9">VCC_5V_USB</text>
<text x="151.5" y="138.3">13</text>
<text x="151.5" y="140.1">14</text>
<text x="151.5" y="141.9">15</text>
<text x="151.5" y="143.6">16</text>
<text x="194.1" y="138.3">14</text>
<text x="194.1" y="140.1">15</text>
<text x="194.1" y="141.9">16</text>
<text x="194.1" y="143.6">17</text>
<text x="239.5" y="143.6">B12A1</text>
<text x="239.5" y="138.3">B9A4</text>
<text x="239.5" y="140.1">A9B4</text>
<text x="151.5" y="145.4">17</text>
<text x="151.5" y="147.2">18</text>
<text x="194.1" y="145.4">18</text>
<text x="239.5" y="145.4">A12B1</text>
<text x="239.5" y="147.2">EP0</text>
<text x="239.5" y="149">EP1</text>
<text x="37.7" y="153.1">VCC_3V3_MCU</text>
<text x="64.3" y="154">VCC_3V3_MCU</text>
<text x="239.5" y="150.8">EP2</text>
<text x="239.5" y="152.5">EP3</text>
<text x="52.1" y="160.5">2</text>
<text x="60.8" y="160.5">1</text>
<text x="52.1" y="162.3">4</text>
<text x="52.1" y="164.1">6</text>
<text x="60.8" y="162.3">3</text>
<text x="60.8" y="164.1">5</text>
<text x="64" y="173.9">VCC_3V3_MCU</text>
<text x="155.9" y="169.1">VCC_3V3_MCU</text>
<text x="149.7" y="178.3">1</text>
<text x="49.8" y="183.7">VCC_3V3_MCU</text>
<text x="149.7" y="180.1">2</text>
<text x="149.7" y="181.9">3</text>
<text x="149.7" y="183.6">4</text>
<text x="149.7" y="185.4">5</text>
<text x="41.2" y="188.1">1</text>
<text x="41.2" y="189.9">2</text>
<text x="41.2" y="191.6">3</text>
<text x="149.7" y="187.2">6</text>
<text x="228.1" y="188">websit</text>
<text x="228.1" y="191.5">std.plus</text>
<text x="41.2" y="193.4">4</text>
<text x="228.1" y="195.1">Title</text>
<text x="235.2" y="196.8">STM32F103CX最小系统板</text>
<text x="228.1" y="200.4">Size</text>
<text x="229.9" y="202.2">A3</text>
<text x="235.2" y="200.4">Document Number</text>
<text x="235.2" y="202.2">6</text>
<text x="258.4" y="200.4">Rev</text>
<text x="267.3" y="202.2">CS02</text>
<text x="228.1" y="205.7">Date:</text>
<text x="235.4" y="205.7">Tuesday, March 07, 2023</text>
<text x="263.7" y="205.7">Sheet</text>
<text x="272.6" y="205.7">1</text>
<text x="277.9" y="205.7">of</text>
<text x="283.2" y="205.7">1</text>
</g>
<g font-size="1.6" fill="#f00">
<text x="45.9" y="18.3" transform="rotate(-90 45.9 18.3)">PB9</text>
<text x="47.7" y="18.3" transform="rotate(-90 47.7 18.3)">PB8</text>
<text x="49.4" y="20.1" transform="rotate(-90 49.4 20.1)">BOOT0</text>
<text x="51.2" y="18.3" transform="rotate(-90 51.2 18.3)">PB7</text>
<text x="53" y="18.3" transform="rotate(-90 53 18.3)">PB6</text>
<text x="54.8" y="18.3" transform="rotate(-90 54.8 18.3)">PB5</text>
<text x="56.6" y="18.3" transform="rotate(-90 56.6 18.3)">PB4</text>
<text x="58.3" y="18.3" transform="rotate(-90 58.3 18.3)">PB3</text>
<text x="60.1" y="18.3" transform="rotate(-90 60.1 18.3)">PA15</text>
<text x="61.9" y="19.2" transform="rotate(-90 61.9 19.2)">SWCLK</text>
<text x="18.1" y="37.9">PC13</text>
<text x="18.1" y="39.5">SYS_OSC32IN</text>
<text x="18.1" y="41.2">SYS_OSC32OUT</text>
<text x="84.8" y="39.7">SWDIO</text>
<text x="84.8" y="41.2">USB_DP</text>
<text x="18.1" y="43">SYS_OSCIN</text>
<text x="18.1" y="44.8">SYS_OSCOUT</text>
<text x="18.1" y="46.6">SYS_RST</text>
<text x="81.2" y="45">PA10</text>
<text x="81.2" y="46.8">PA9</text>
<text x="84.8" y="43">USB_DM</text>
<text x="18.1" y="52.1">PA0</text>
<text x="18.1" y="53.9">PA1</text>
<text x="81.2" y="50.3">PB15</text>
<text x="81.2" y="52.1">PB14</text>
<text x="81.2" y="53.9">PB13</text>
<text x="81.2" y="48.6">PA8</text>
<text x="138.1" y="49.2">SYS_LED</text>
<text x="18.1" y="55.7">PA2</text>
<text x="81.2" y="55.7">PB12</text>
<text x="42.3" y="74.3" transform="rotate(-90 42.3 74.3)">PA3</text>
<text x="44.1" y="74.3" transform="rotate(-90 44.1 74.3)">PA4</text>
<text x="45.7" y="77" transform="rotate(-90 45.7 77)">SYS_LED</text>
<text x="47.7" y="74.3" transform="rotate(-90 47.7 74.3)">PA6</text>
<text x="49.4" y="74.3" transform="rotate(-90 49.4 74.3)">PA7</text>
<text x="51.2" y="74.3" transform="rotate(-90 51.2 74.3)">PB0</text>
<text x="53" y="74.3" transform="rotate(-90 53 74.3)">PB1</text>
<text x="56.6" y="74.3" transform="rotate(-90 56.6 74.3)">PB10</text>
<text x="58.3" y="73.4" transform="rotate(-90 58.3 73.4)">PB11</text>
<text x="45.9" y="81.4" transform="rotate(-90 45.9 81.4)">PA5</text>
<text x="54.8" y="79.7" transform="rotate(-90 54.8 79.7)">BOOT1 PB2</text>
<text x="45.7" y="105.2">SYS_OSC32IN</text>
<text x="91" y="103.5">SYS_RST</text>
<text x="45.7" y="112.3">SYS_OSC32OUT</text>
<text x="162.1" y="118.8">PC13</text>
<text x="204.8" y="117">PB9</text>
<text x="204.8" y="118.8">PB8</text>
<text x="160.4" y="120.4">SYS_RST</text>
<text x="163" y="122.3">PA0</text>
<text x="163" y="124.1">PA1</text>
<text x="163" y="125.9">PA2</text>
<text x="204.8" y="120.6">PB7</text>
<text x="204.8" y="122.3">PB6</text>
<text x="204.8" y="124.1">PB5</text>
<text x="204.8" y="125.9">PB4</text>
<text x="45.7" y="126.6">SYS_OSCIN</text>
<text x="163" y="127.7">PA3</text>
<text x="163" y="129.5">PA4</text>
<text x="163" y="131.2">PA5</text>
<text x="204.8" y="127.7">PB3</text>
<text x="204.8" y="129.5">PA15</text>
<text x="205.7" y="131.2">PA10</text>
<text x="275" y="129.2">USB_DP</text>
<text x="275" y="127.5">USB_DM</text>
<text x="45.7" y="133.7">SYS_OSCOUT</text>
<text x="163" y="133">PA6</text>
<text x="163" y="134.8">PA7</text>
<text x="163" y="136.6">PB0</text>
<text x="205.7" y="133">PA9</text>
<text x="205.7" y="134.8">PA8</text>
<text x="205.7" y="136.6">PB15</text>
<text x="163" y="138.3">PB1</text>
<text x="163" y="140.1">PB2</text>
<text x="163" y="141.9">PB10</text>
<text x="163" y="143.7">PB11</text>
<text x="205.7" y="138.3">PB14</text>
<text x="205.7" y="140.1">PB13</text>
<text x="205.7" y="141.9">PB12</text>
<text x="22.6" y="162.3">BOOT0</text>
<text x="89.2" y="162.3">BOOT1</text>
<text x="158.6" y="185.5">PA9</text>
<text x="158.6" y="183.7">PA10</text>
<text x="158.6" y="181.7">SYS_RST</text>
<text x="158.6" y="180.1">BOOT0</text>
<text x="74.1" y="189.9">SWDIO</text>
<text x="74.1" y="191.7">SWCLK</text>
</g>
<g font-size="1.6" fill="#000080">
<text x="197.4" y="28.1">R4</text>
<text x="36.8" y="30.1">U5</text>
<text x="136.9" y="33.4">C2</text>
<text x="151.1" y="33.4">C3</text>
<text x="165.4" y="33.4">C5</text>
<text x="197.4" y="30.8">0R</text>
<text x="226.7" y="33.4">R7</text>
<text x="136.9" y="37">10nF</text>
<text x="151.1" y="37">10nF</text>
<text x="165.4" y="37">10nF</text>
<text x="223.1" y="37.9">C7</text>
<text x="223.1" y="41.4">100nF</text>
<text x="226.7" y="36.1">0R</text>
<text x="155.6" y="46.8">R8</text>
<text x="166.2" y="45.9">D4</text>
<text x="257.8" y="45">C6</text>
<text x="269.5" y="45.9">U2</text>
<text x="211.6" y="49.6">U3</text>
<text x="257.8" y="48.6">1uF</text>
<text x="269.5" y="48">BAT-PACK</text>
<text x="155.6" y="54.1">1K</text>
<text x="166.4" y="54.9">LED_BLUE</text>
<text x="27.2" y="64.4">STM32F103CX</text>
<text x="156.5" y="62.8">R9</text>
<text x="167.1" y="61.9">D3</text>
<text x="200" y="61">AMS1117-3_3V/SOT223</text>
<text x="208.7" y="62.8">C12</text>
<text x="208.7" y="64.4">10uF</text>
<text x="233.6" y="62.8">C13</text>
<text x="233.6" y="64.4">10uF</text>
<text x="156.5" y="70.1">1K</text>
<text x="167.3" y="70.9">LED_RED</text>
<text x="78.2" y="96.6">SW1</text>
<text x="18.7" y="103.7">4_3pF</text>
<text x="20.4" y="105.4">C8</text>
<text x="27.6" y="107.2">Y1</text>
<text x="20.4" y="112.6">C9</text>
<text x="22.2" y="110.8">32_768K</text>
<text x="81.8" y="108.1">C1</text>
<text x="82.7" y="111.7">100nF</text>
<text x="101.3" y="109">R1</text>
<text x="101.3" y="110.8">10K</text>
<text x="144.9" y="111.7">J6</text>
<text x="187.6" y="109.9">J7</text>
<text x="20.4" y="116.1">4_3pF</text>
<text x="228.8" y="116.3">U4</text>
<text x="259.8" y="118.8">R12</text>
<text x="259.8" y="120.9">10K</text>
<text x="20.4" y="126.8">C10</text>
<text x="24" y="128.6">20pF</text>
<text x="34" y="130.3">Y2</text>
<text x="260.5" y="129.5">R11</text>
<text x="260.5" y="127.7">R10</text>
<text x="269.4" y="131.2">33R</text>
<text x="269.4" y="129.5">33R</text>
<text x="20.4" y="133.9">C11</text>
<text x="24" y="137.5">20pF</text>
<text x="34" y="132.5">8M</text>
<text x="54.2" y="155.2">J1</text>
<text x="144.9" y="154.3">HEADER 18/SM</text>
<text x="187.6" y="152.6">HEADER 18/SM</text>
<text x="40" y="161.5">R2</text>
<text x="80" y="161.5">R3</text>
<text x="229" y="158.6">TYPEC-304-ACP16</text>
<text x="40" y="164.1">10K</text>
<text x="80" y="164.1">10K</text>
<text x="54.2" y="171.2">HEADER 3X2</text>
<text x="144.9" y="173">J8</text>
<text x="34.7" y="182.8">J2</text>
<text x="65.8" y="180.1">R5</text>
<text x="69.3" y="180.1">R6</text>
<text x="185.5" y="181.6">TP3</text>
<text x="197.9" y="181.6">TP1</text>
<text x="65.8" y="187.2">10K 10K</text>
<text x="185.2" y="188">MFH</text>
<text x="185.5" y="191.3">TP4</text>
<text x="197.7" y="188">MFH</text>
<text x="197.9" y="190.5">TP2</text>
<text x="144.9" y="194.3">HEADER6-SM</text>
<text x="185.2" y="197.7">MFH</text>
<text x="197.7" y="196.8">MFH</text>
<text x="34.7" y="200.6">HEADER 4</text>
</g>
<g font-size="1.6" fill="#004080">
<text x="47" y="35.1" transform="rotate(-90 47 35.1)">PB9</text>
<text x="48.8" y="35.1" transform="rotate(-90 48.8 35.1)">PB8</text>
<text x="52.3" y="35.1" transform="rotate(-90 52.3 35.1)">PB7</text>
<text x="54.1" y="35.1" transform="rotate(-90 54.1 35.1)">PB6</text>
<text x="55.9" y="35.1" transform="rotate(-90 55.9 35.1)">PB5</text>
<text x="57.7" y="35.1" transform="rotate(-90 57.7 35.1)">PB4</text>
<text x="59.4" y="35.1" transform="rotate(-90 59.4 35.1)">PB3</text>
<text x="61.2" y="36" transform="rotate(-90 61.2 36)">PA15</text>
<text x="63" y="36" transform="rotate(-90 63 36)">PA14</text>
<text x="36.4" y="37.2">VBAT</text>
<text x="36.4" y="38.9">PC13-TAMPER-RTC</text>
<text x="36.4" y="40.7">PC14-OSC32_IN</text>
<text x="43.4" y="37.3" transform="rotate(-90 43.4 37.3)">VDD_3</text>
<text x="45.2" y="37.1" transform="rotate(-90 45.2 37.1)">VSS_3</text>
<text x="50.5" y="37.5" transform="rotate(-90 50.5 37.5)">BOOT0</text>
<text x="65.1" y="37.2">VDD_2</text>
<text x="65.3" y="38.9">VSS_2</text>
<text x="66.3" y="40.7">PA13</text>
<text x="36.4" y="42.5">PC15-OSC32_OUT</text>
<text x="36.4" y="44.3">PD0-OSC_IN</text>
<text x="36.4" y="46.1">PD1-OSC_OUT</text>
<text x="36.4" y="47.8">NRST</text>
<text x="66.3" y="46.1">PA10</text>
<text x="66.3" y="44.3">PA11</text>
<text x="66.3" y="42.5">PA12</text>
<text x="67.2" y="47.8">PA9</text>
<text x="265.5" y="45.3" transform="rotate(-90 265.5 45.3)">+</text>
<text x="36.4" y="49.6">VSSA</text>
<text x="36.4" y="51.4">VDDA</text>
<text x="36.4" y="53.2">PA0-WKUP</text>
<text x="66.3" y="53.2">PB14</text>
<text x="66.3" y="51.4">PB15</text>
<text x="67.2" y="49.6">PA8</text>
<text x="265.5" y="51.2" transform="rotate(-90 265.5 51.2)">-</text>
<text x="36.4" y="54.9">PA1</text>
<text x="36.4" y="56.7">PA2</text>
<text x="66.3" y="56.7">PB12</text>
<text x="66.3" y="54.9">PB13</text>
<text x="213.4" y="56.7">Vin</text>
<text x="218.6" y="58.7" transform="rotate(-90 218.6 58.7)">GND/ADJ</text>
<text x="219.1" y="56.7">Vout</text>
<text x="219.3" y="54.9">TAB</text>
<text x="43.4" y="60.5" transform="rotate(-90 43.4 60.5)">PA3</text>
<text x="45.2" y="60.5" transform="rotate(-90 45.2 60.5)">PA4</text>
<text x="47" y="60.5" transform="rotate(-90 47 60.5)">PA5</text>
<text x="48.8" y="60.5" transform="rotate(-90 48.8 60.5)">PA6</text>
<text x="50.5" y="60.5" transform="rotate(-90 50.5 60.5)">PA7</text>
<text x="52.3" y="60.5" transform="rotate(-90 52.3 60.5)">PB0</text>
<text x="54.1" y="60.5" transform="rotate(-90 54.1 60.5)">PB1</text>
<text x="55.9" y="60.5" transform="rotate(-90 55.9 60.5)">PB2</text>
<text x="57.7" y="60.5" transform="rotate(-90 57.7 60.5)">PB10</text>
<text x="59.4" y="60.5" transform="rotate(-90 59.4 60.5)">PB11</text>
<text x="61.2" y="60.5" transform="rotate(-90 61.2 60.5)">VSS_1</text>
<text x="63" y="60.5" transform="rotate(-90 63 60.5)">VDD_1</text>
<text x="233.2" y="119.8">SBU2</text>
<text x="233.2" y="121.6">SBU1</text>
<text x="234.2" y="123.4">CC1</text>
<text x="234.2" y="125.2">CC2</text>
<text x="234.2" y="128.7">DN1</text>
<text x="234.3" y="130.5">DP1</text>
<text x="234.2" y="134.1">DN2</text>
<text x="234.3" y="135.8">DP2</text>
<text x="232.2" y="141.2">VBUS2</text>
<text x="233" y="139.4">VBUS</text>
<text x="232.9" y="146.5">GND2</text>
<text x="233.8" y="144.7">GND</text>
<text x="234.4" y="148.3">EP0</text>
<text x="234.4" y="150.1">EP1</text>
<text x="234.4" y="151.9">EP2</text>
<text x="234.4" y="153.6">EP3</text>
</g>
<g font-size="1.3">
<text x="30.8" y="1.3">5</text>
<text x="88.8" y="1.3">4</text>
<text x="146.9" y="1.3">3</text>
<text x="205" y="1.3">2</text>
<text x="263.1" y="1.3">1</text>
<text x=".5" y="28.4">D</text>
<text x="292.6" y="28.4">D</text>
<text x=".5" y="79.5">C</text>
<text x="292.6" y="79.5">C</text>
<text x=".5" y="130.6">B</text>
<text x="292.6" y="130.6">B</text>
<text x=".5" y="181.7">A</text>
<text x="292.6" y="181.7">A</text>
<text x="30.8" y="207.4">5</text>
<text x="88.8" y="207.4">4</text>
<text x="146.9" y="207.4">3</text>
<text x="205" y="207.4">2</text>
<text x="263.1" y="207.4">1</text>
</g>
</svg>
